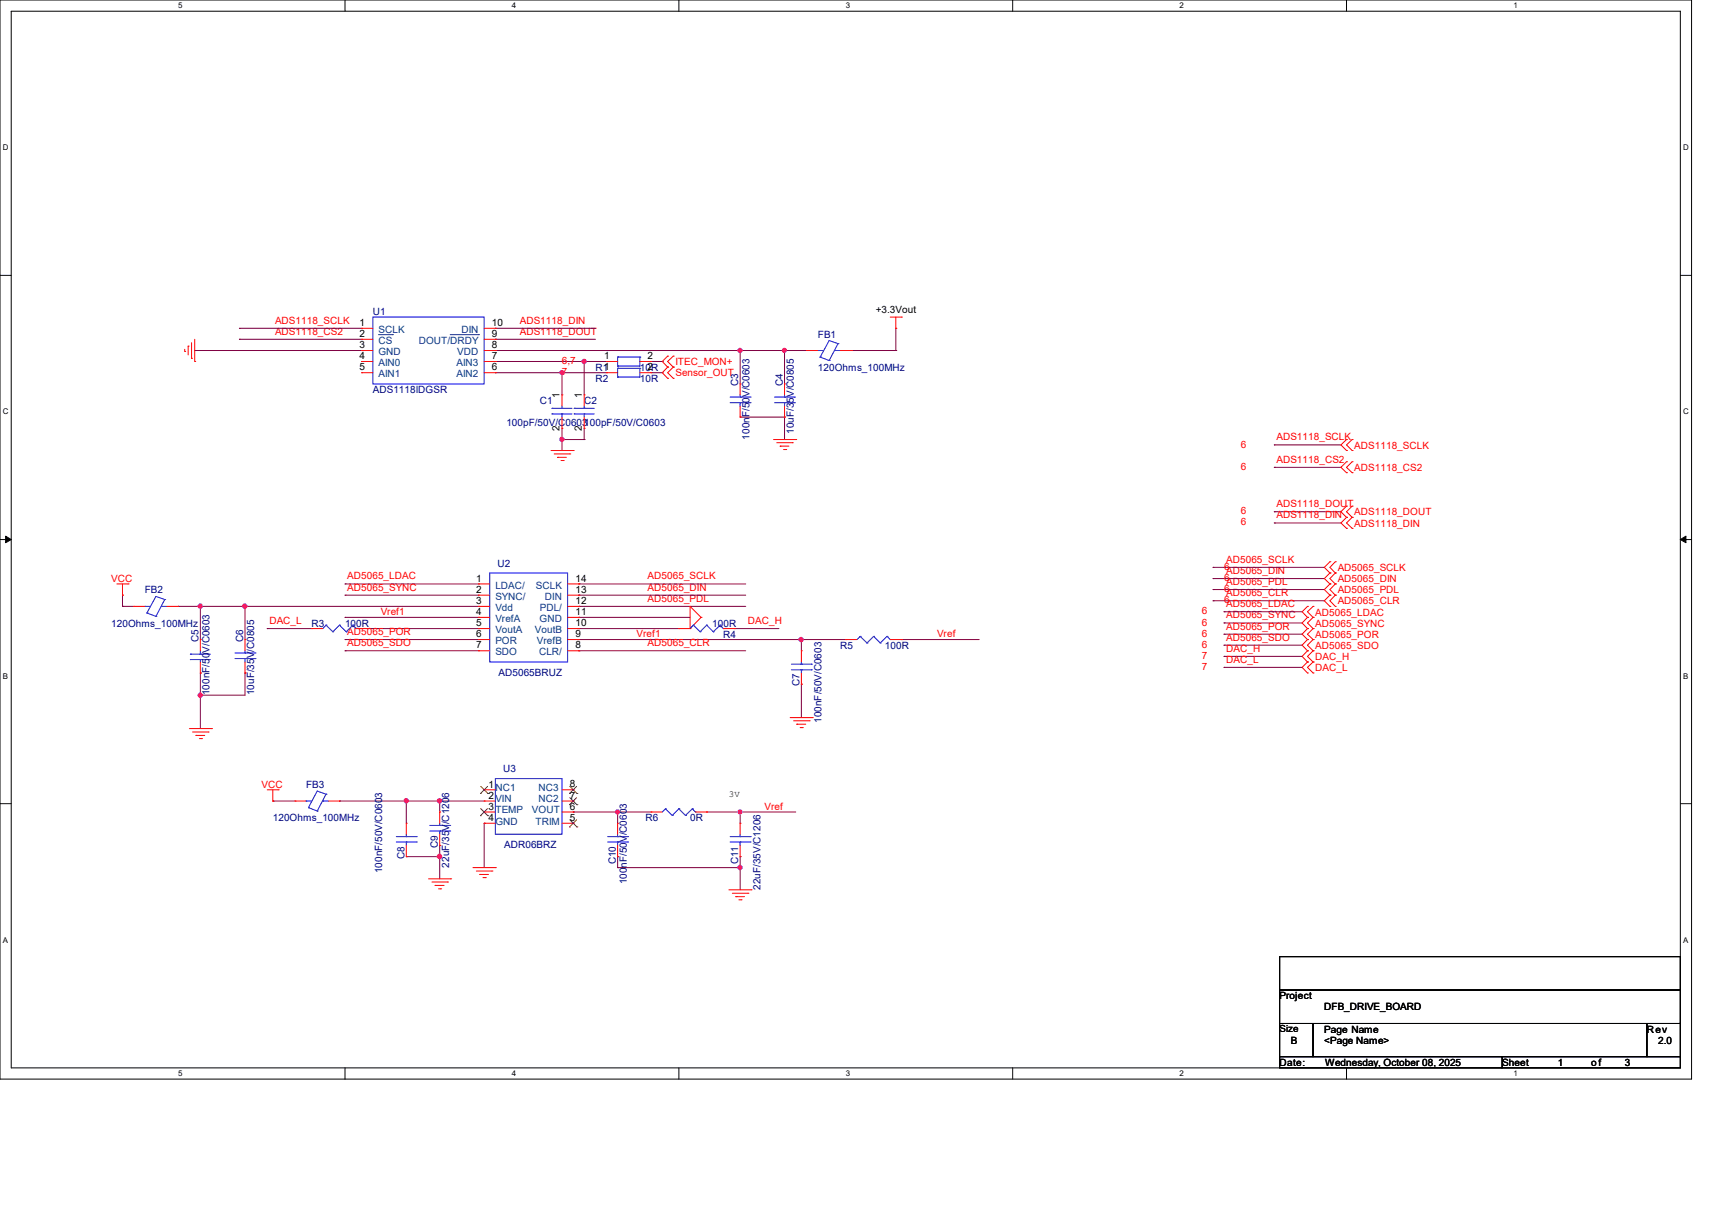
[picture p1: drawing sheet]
<svg xmlns="http://www.w3.org/2000/svg" width="297mm" height="210mm" viewBox="0 0 297 210" stroke-linecap="round" stroke-linejoin="round" font-family="sans-serif">
<g fill="none" stroke="#000" stroke-width=".17">
<path d="M0 0h293.5v187.3h-293.5zM1.9 1.9h289.6v183.4h-289.6zM59.9 0v1.9M117.8 0v1.9M175.7 0v1.9M233.6 0v1.9M0 47.8h1.9M291.5 47.8h2M0 93.6h1.9M1 93l.9 .6-.9 .6zM291.5 93.6l1-.6v1.2zM291.5 93.6h2"/>
<path d="M0 139.5h1.9M291.5 139.5h2M59.9 185.3v2M117.8 185.3v2M175.7 185.3v2M233.6 185.3v2"/>
</g>
<path d="M1 93l.9 .6-.9 .6zM291.5 93.6l1-.6v1.2z" fill="#000"/>
<path d="M70.5 139h.1M70.5 139h5.8" fill="none" stroke="#800040" stroke-width=".17"/>
<circle cx="76.2" cy="139" r=".38" fill="#f0f"/>
<circle cx="76.2" cy="139" r=".38" fill="none" stroke="#f0f" stroke-width=".17"/>
<circle cx="70.5" cy="139" r=".37" fill="#f0f"/>
<circle cx="70.5" cy="139" r=".37" fill="none" stroke="#f0f" stroke-width=".17"/>
<path d="M76.3 139h.1M76.3 139h7.7M70.5 148.7h.1M70.5 148.7h5.8M99.4 140.9h.1M99.4 140.9h13.5M107.1 140.9h.1" fill="none" stroke="#800040" stroke-width=".17"/>
<circle cx="76.2" cy="148.6" r=".38" fill="#f0f"/>
<circle cx="76.2" cy="148.6" r=".38" fill="none" stroke="#f0f" stroke-width=".17"/>
<path d="M107.1 150.6h.1M107.1 150.6h21.3" fill="none" stroke="#800040" stroke-width=".17"/>
<circle cx="128.4" cy="150.6" r=".36" fill="#f0f"/>
<circle cx="128.4" cy="150.6" r=".36" fill="none" stroke="#f0f" stroke-width=".17"/>
<g fill="none" stroke="#800040" stroke-width=".17">
<path d="M42.5 105.2h.1M42.5 105.2h40.5M59.9 101.3h.1M59.9 103.3h.1M59.9 101.3h23.1M59.9 103.3h23.1M47.3 139h.1M47.3 139h3.9M76.3 146.7h.1M76.3 146.7v2M84 142.9h.1M84 142.9v7.7"/>
<path d="M128.4 148.7h.1M128.4 148.7v1.9"/>
</g>
<circle cx="42.5" cy="105.2" r=".38" fill="#f0f"/>
<circle cx="42.5" cy="105.2" r=".38" fill="none" stroke="#f0f" stroke-width=".17"/>
<g fill="none" stroke="#800040" stroke-width=".17">
<path d="M30.9 105.2h.1M30.9 105.2h11.6M34.8 105.2h.1M34.8 105.2v5.8M46.4 109.1h.1M46.4 109.1h7.7M59.9 107.1h.1M59.9 111h.1M59.9 112.9h.1M59.9 107.1h23.1M59.9 111h23.1M59.9 112.9h23.1"/>
<path d="M63.7 109.1h.1M63.7 109.1h19.3M100.4 109.1h.1M100.4 107.1h.1M100.4 105.2h.1M100.4 103.3h.1M100.4 101.3h.1M100.4 107.1h19.3M100.4 109.1h17.4M100.4 105.2h29M100.4 103.3h29M100.4 101.3h29"/>
<path d="M127.4 109.1h.1M127.4 109.1h7.7"/>
</g>
<circle cx="34.7" cy="105.2" r=".37" fill="#f0f"/>
<circle cx="34.7" cy="105.2" r=".37" fill="none" stroke="#f0f" stroke-width=".17"/>
<path d="M42.5 105.2h.1M42.5 116.8h.1M42.5 105.2v5.8M42.5 116.8v3.8h-7.7M34.8 120.6h.1" fill="none" stroke="#800040" stroke-width=".17"/>
<circle cx="34.7" cy="120.7" r=".37" fill="#f0f"/>
<circle cx="34.7" cy="120.7" r=".37" fill="none" stroke="#f0f" stroke-width=".17"/>
<g fill="none" stroke="#800040" stroke-width=".17">
<path d="M21.3 103.3h.1M21.3 105.2h.1M21.3 103.3v1.9M21.3 105.2h1.9M34.8 116.8h.1M34.8 116.8v9.6M100.4 111h.1M100.4 111h38.6M34.8 120.6h.1M58.9 139h.1M58.9 139h11.6M70.5 139h.1"/>
<path d="M70.5 139v3.9M76.3 139h.1M76.3 139v1.9M76.3 148.7h.1M76.3 148.7v3.8M107.1 148.7h.1M107.1 148.7v1.9M122.6 140.9h.1M122.6 140.9h15.4M128.4 140.9h.1M128.4 150.6h.1M128.4 150.6v3.8"/>
</g>
<circle cx="139" cy="111" r=".38" fill="#f0f"/>
<circle cx="139" cy="111" r=".38" fill="none" stroke="#f0f" stroke-width=".17"/>
<path d="M100.4 112.9h.1M100.4 112.9h29M139 111h.1M139 118.7h.1M139 111v1.9M139 118.7v5.8M139 111h7.7M156.4 111h.1M156.4 111h13.5M128.4 140.9h.1M128.4 140.9v2" fill="none" stroke="#800040" stroke-width=".17"/>
<circle cx="128.4" cy="140.9" r=".36" fill="#f0f"/>
<circle cx="128.4" cy="140.9" r=".36" fill="none" stroke="#f0f" stroke-width=".17"/>
<path d="M107.1 140.9h.1M107.1 140.9v2" fill="none" stroke="#800040" stroke-width=".17"/>
<circle cx="107.1" cy="140.9" r=".36" fill="#f0f"/>
<circle cx="107.1" cy="140.9" r=".36" fill="none" stroke="#f0f" stroke-width=".17"/>
<g fill="none" stroke="#800040" stroke-width=".17">
<path d="M155.4 57h.1M155.4 57v3.8M128.4 60.8h.1M128.4 60.8h11.6M136.1 72.4h.1M136.1 60.8h.1M136.1 60.8v5.8M136.1 72.4v3.9M210.4 98.5h.1M210.4 98.5h19.3M210.4 104.3h.1M210.4 102.3h.1"/>
<path d="M210.4 100.4h.1M210.4 104.3h19.3M210.4 102.3h19.3M210.4 100.4h19.3M212.3 108.1h.1M212.3 106.2h.1M212.3 110.1h.1M212.3 112h.1M212.3 113.9h.1M212.3 115.8h.1M212.3 108.1h13.6M212.3 106.2h13.6"/>
<path d="M212.3 110.1h13.6M212.3 112h13.6M212.3 113.9h13.6M212.3 115.8h13.6"/>
</g>
<circle cx="136.1" cy="60.8" r=".36" fill="#f0f"/>
<circle cx="136.1" cy="60.8" r=".36" fill="none" stroke="#f0f" stroke-width=".17"/>
<path d="M85.9 60.8h.1M85.9 60.8h42.5M97.5 64.7h.1M97.5 64.7h7.7M101.3 62.7h.1M101.3 62.7h3.9M128.4 72.4h.1M128.4 60.8h.1M128.4 72.4h7.7M128.4 60.8v5.8" fill="none" stroke="#800040" stroke-width=".17"/>
<circle cx="128.4" cy="60.8" r=".36" fill="#f0f"/>
<circle cx="128.4" cy="60.8" r=".36" fill="none" stroke="#f0f" stroke-width=".17"/>
<g fill="none" stroke="#800040" stroke-width=".17">
<path d="M41.5 58.9h.1M41.5 57h.1M41.5 58.9h21.2M41.5 57h21.2M85.9 58.9h.1M85.9 57h.1M85.9 58.9h17.4M85.9 57h17.4M85.9 64.7h.1M85.9 62.7h.1M85.9 64.7h11.6M85.9 62.7h15.4"/>
<path d="M97.5 64.7h.1M97.5 64.7v3.8"/>
</g>
<circle cx="97.5" cy="64.7" r=".36" fill="#f0f"/>
<circle cx="97.5" cy="64.7" r=".36" fill="none" stroke="#f0f" stroke-width=".17"/>
<path d="M101.3 62.7h.1M101.3 62.7v5.8" fill="none" stroke="#800040" stroke-width=".17"/>
<circle cx="101.3" cy="62.7" r=".38" fill="#f0f"/>
<circle cx="101.3" cy="62.7" r=".38" fill="none" stroke="#f0f" stroke-width=".17"/>
<path d="M33.8 60.8h.1M33.8 60.8h28.9M97.5 78.2h.1M97.5 76.3h.1M97.5 76.3v1.9M97.5 76.3h3.8" fill="none" stroke="#800040" stroke-width=".17"/>
<circle cx="97.5" cy="76.2" r=".37" fill="#f0f"/>
<circle cx="97.5" cy="76.2" r=".37" fill="none" stroke="#f0f" stroke-width=".17"/>
<g fill="none" stroke="#800040" stroke-width=".17">
<path d="M97.5 76.3h.1M97.5 74.3v2M101.3 76.3h.1M101.3 74.3v2M112.9 64.7h2M112.9 62.7h2M114.9 64.7h.1M114.9 62.7h.1M147.7 60.8h7.7M155.4 60.8h.1M221.1 77.2h.1M221.1 77.2h11.5"/>
<path d="M221.1 88.8h.1M221.1 81.1h.1M221.1 90.8h.1M221.1 88.8h11.5M221.1 81.1h11.5M221.1 90.8h11.5"/>
</g>
<g fill="none" stroke="#f00" stroke-width=".17">
<path d="M33.2 59.5v2.7M33.8 58.9v3.8M62.7 57h.1M62.7 58.9h.1M62.7 57h2M62.7 58.9h2M84 57h1.9M84 58.9h1.9M85.9 58.9h.1M85.9 57h.1M154.4 55h2M155.4 57h.1"/>
<path d="M155.4 55v2M156.4 55h.1M32 61h.1M32 60.6v.4M32.6 60.1h.1M32.6 60.1v1.5M33.2 62.2h.1M33.8 62.7h.1M62.7 60.8h.1M62.7 62.7h.1M62.7 64.7h.1M62.7 62.7h2"/>
<path d="M62.7 64.7h2M62.7 60.8h2M84 62.7h1.9M84 64.7h1.9M84 60.8h1.9M85.9 62.7h.1M85.9 60.8h.1M85.9 64.7h.1M95.6 78.2h3.8M96.1 78.8h2.7M96.7 79.4h.1M96.7 79.4h1.6"/>
<path d="M97.3 79.9h.4M97.5 68.5h.1M97.5 74.3h.1M97.5 68.5v2M97.5 72.4v1.9M97.7 79.9h.1M98.8 78.8h.1M99.4 78.2h.1M101.3 68.5h.1M101.3 74.3h.1M101.3 68.5v2M101.3 72.4v1.9"/>
<path d="M105.2 62.7h.1M105.2 64.7h.1M105.2 62.7h1.9M105.2 64.7h1.9M111 62.7h1.9M111 64.7h1.9M112.9 62.7h.1M112.9 64.7h.1M115.8 63.7h.1M115.8 65.7h.1M115.8 61.8h.1M115.8 63.7l-.9 1 .9 1"/>
<path d="M115.8 61.8l-.9 .9 .9 1M116.8 65.7h.1M116.8 63.7h.1M116.8 61.8h.1M116.8 63.7l-1 1 1 1M116.8 61.8l-1 .9 1 1M128.4 66.6h.1M128.4 72.4h.1M128.4 66.6v1.9M128.4 70.5v1.9M134.2 76.3h3.8M134.7 76.8h2.8"/>
<path d="M135.3 77.4h.1M135.3 77.4h1.6M135.9 78h.4M136.1 66.6h.1M136.1 72.4h.1M136.1 66.6v1.9M136.1 70.5v1.9M136.3 78h.1M137.5 76.8h.1M138 76.3h.1M140 60.8h.1M140 60.8h1.9"/>
<path d="M145.8 60.8h1.9M147.7 60.8h.1M233.6 76.3h.1M233.6 78.2h.1M233.6 76.3l-1 .9 1 1M234.6 78.2h.1M234.6 76.3h.1M234.6 76.3l-1 .9 1 1M230.7 97.5h.1M230.7 99.4h.1M230.7 97.5l-1 1 1 .9M230.7 99.4l-1 1 1 .9"/>
<path d="M231.6 99.4h.1M231.6 97.5h.1M231.6 97.5l-.9 1 .9 .9M231.6 99.4l-.9 1 .9 .9M233.6 87.8h.1M233.6 89.8h.1M233.6 91.7h.1M233.6 80.1h.1M233.6 82h.1M233.6 87.8l-1 1 1 1M233.6 89.8l-1 1 1 .9M233.6 80.1l-1 1 1 .9"/>
<path d="M234.6 89.8h.1M234.6 87.8h.1M234.6 91.7h.1M234.6 82h.1M234.6 80.1h.1M234.6 87.8l-1 1 1 1M234.6 89.8l-1 1 1 .9M234.6 80.1l-1 1 1 .9M20.3 101.3h1.9M21.3 103.3h.1M21.3 101.3v2M22.2 101.3h.1"/>
<path d="M23.2 105.2h.1M23.2 105.2h1.9M29 105.2h1.9M30.9 105.2h.1M34.8 116.8h.1M34.8 111h.1M34.8 111v1.9M34.8 114.9v1.9M42.5 111h.1M42.5 116.8h.1M42.5 111v1.9M42.5 114.9v1.9"/>
<path d="M54.1 109.1h.1M54.1 109.1h1.9M61.8 109.1h1.9M63.7 109.1h.1M83 101.3h.1M83 103.3h.1M83 105.2h.1M83 107.1h.1M83 109.1h.1M83 111h.1M83 112.9h.1M83 101.3h2"/>
<path d="M83 111h2M83 105.2h2M83 109.1h2M83 103.3h2M83 107.1h2M83 112.9h2M98.5 101.3h1.9M98.5 111h1.9M98.5 105.2h1.9M98.5 109.1h1.9M98.5 103.3h1.9M98.5 107.1h1.9"/>
<path d="M98.5 112.9h1.9M100.4 112.9h.1M100.4 111h.1M100.4 109.1h.1M100.4 107.1h.1M100.4 105.2h.1M100.4 103.3h.1M100.4 101.3h.1M117.8 109.1h.1M117.8 109.1h1.9M119.7 105.2h.1M119.7 109.1h.1"/>
<path d="M119.7 105.2v3.9M119.7 105.2l1.9 1.9M121.6 107.1h.1M121.6 107.1l-1.9 2M125.5 109.1h1.9M127.4 109.1h.1M139 112.9h.1M139 118.7h.1M139 112.9v2M139 116.8v1.9M146.7 111h.1M146.7 111h2"/>
<path d="M154.4 111h2M156.4 111h.1M226.8 112.9h.1M226.8 114.9h.1M226.8 116.8h.1M226.8 105.2h.1M226.8 107.1h.1M226.8 109.1h.1M226.8 111h.1M226.8 112.9l-.9 1 .9 1M226.8 114.9l-.9 .9 .9 1M226.8 105.2l-.9 1 .9 .9"/>
<path d="M226.8 107.1l-.9 1 .9 1M226.8 109.1l-.9 1 .9 .9M226.8 111l-.9 1 .9 .9M227.8 114.9h.1M227.8 112.9h.1M227.8 116.8h.1M227.8 107.1h.1M227.8 105.2h.1M227.8 109.1h.1M227.8 111h.1M227.8 112.9l-1 1 1 1M227.8 114.9l-1 .9 1 1"/>
<path d="M227.8 105.2l-1 1 1 .9M227.8 107.1l-1 1 1 1M227.8 109.1l-1 1 1 .9M227.8 111l-1 1 1 .9M230.7 101.3h.1M230.7 103.3h.1M230.7 105.2h.1M230.7 101.3l-1 1 1 1M230.7 103.3l-1 1 1 .9M231.6 101.3h.1M231.6 103.3h.1M231.6 105.2h.1"/>
<path d="M231.6 101.3l-.9 1 .9 1M231.6 103.3l-.9 1 .9 .9M32.9 126.4h3.8M33.4 127h2.7M34 127.6h.1M34 127.6h1.5M34.6 128.2h.4M35 128.2h.1M36.1 127h.1M36.7 126.4h.1M46.4 137.1h1.9M47.3 139h.1"/>
<path d="M47.3 137.1v1.9M48.3 137.1h.1M51.2 139h.1M51.2 139h1.9M57 139h1.9M58.9 139h.1M84 137.1h.1M84 139h.1M84 137.1h1.9M84 139h1.9M97.5 137.1h1.9M97.5 139h1.9"/>
<path d="M99.4 139h.1M99.4 137.1h.1M137.1 124.5h3.8M137.7 125.1h2.7M138.2 125.7h.1M138.2 125.7h1.6M138.8 126.3h.4M139.2 126.3h.1M140.4 125.1h.1M140.9 124.5h.1M70.5 142.9h.1M70.5 148.7h.1"/>
<path d="M70.5 142.9v1.9M70.5 146.7v2M74.3 152.5h3.9M74.9 153.1h2.7M75.5 153.7h.1M75.5 153.7h1.5M76.1 154.3h.4M76.3 140.9h.1M76.3 146.7h.1M76.3 140.9v2M76.3 144.8v1.9M76.5 154.3h.1"/>
<path d="M77.6 153.1h.1M78.2 152.5h.1M82 150.6h3.9M82.6 151.2h2.7M83.2 151.8h.1M83.2 151.8h1.6M83.8 152.3h.4M84 140.9h.1M84 142.9h.1M84 140.9h1.9M84 142.9h1.9M84.2 152.3h.1"/>
<path d="M85.3 151.2h.1M85.9 150.6h.1M97.5 140.9h1.9M97.5 142.9h1.9M99.4 142.9h.1M99.4 140.9h.1M107.1 142.9h.1M107.1 148.7h.1M107.1 142.9v1.9M107.1 146.7v2M112.9 140.9h.1M112.9 140.9h2"/>
<path d="M120.6 140.9h2M122.6 140.9h.1M126.4 154.4h3.9M127 155h2.8M127.6 155.6h.1M127.6 155.6h1.6M128.2 156.2h.4M128.4 142.9h.1M128.4 148.7h.1M128.4 142.9v1.9M128.4 146.7v2M128.6 156.2h.1"/>
<path d="M129.8 155h.1M130.3 154.4h.1"/>
</g>
<path d="M222 166h69.5v5.8h-69.5zM222 171.8h69.5v5.8h-69.5zM222 177.6h5.8v5.8h-5.8zM227.8 177.6h57.9v5.8h-57.9zM285.7 177.6h5.8v5.8h-5.8zM222 183.4h38.6v1.9h-38.6zM260.6 183.4h30.9v1.9h-30.9z" fill="none" stroke="#000" stroke-width=".17"/>
<g fill="none" stroke="#00f" stroke-width=".17">
<path d="M64.7 55h19.3v11.6h-19.3zM145.4 59.6h.1M145.4 59.6l-1.6-.5-1.5 2.9M145.4 59.6l-1.6 3M95.8 71.8h.1M95.8 70.9h.1M95.8 71.8h3.4M95.8 70.9h3.4M97.5 70.9h.1M97.5 71.8h.1M97.5 70.5v.4M97.5 71.8v.6"/>
<path d="M99.6 71.8h.1M99.6 70.9h.1M99.6 71.8h3.5M99.6 70.9h3.5M101.3 70.9h.1M101.3 71.8h.1M101.3 70.5v.4M101.3 71.8v.6M107.1 63.5h.1M107.1 62h.1M107.1 65.4h.1M107.1 63.9h.1"/>
<path d="M107.1 62v1.5M107.1 63.9v1.5M107.1 62h3.9M107.1 63.9h3.9M111 62h.1M111 63.9h.1M111 62v1.5h-3.9M111 63.9v1.5h-3.9M126.7 69.9h3.4M126.7 68.9h3.4M128.4 68.9h.1M128.4 69.9h.1"/>
<path d="M128.4 68.5v.4M128.4 69.9v.6M130.1 69.9h.1M130.1 68.9h.1M134.4 69.9h3.4M134.4 68.9h3.4M136.1 68.9h.1M136.1 69.9h.1M136.1 68.5v.4M136.1 69.9v.6M137.8 69.9h.1M137.8 68.9h.1"/>
<path d="M141.9 60.8h.1M141.9 60.8h1M142.3 62h.1M142.3 62l1.5 .6M143.8 62.6h.1M144.8 60.8h.1M144.8 60.8h1M85 99.4h13.5v15.5h-13.5zM25.1 105.2h.1M25.1 105.2h1M25.5 106.4h.1M25.5 106.4l1.6 .6"/>
<path d="M27.1 107h.1M28 105.2h.1M28 105.2h1M28.6 104.1h.1M28.6 104.1l-1.5-.6-1.6 2.9M28.6 104.1l-1.5 2.9M33 113.5h.1M33 114.5h.1M33 113.5h3.5M33 114.5h3.5M34.8 114.5h.1M34.8 113.5h.1"/>
<path d="M34.8 112.9v.6M34.8 114.5v.4M40.8 114.3h3.4M40.8 113.3h3.4M42.5 113.3h.1M42.5 114.3h.1M42.5 112.9v.4M42.5 114.3v.6M44.2 114.3h.1M44.2 113.3h.1M56.6 108.5h.1M56.6 108.5l-.6 .6"/>
<path d="M56.6 108.5l1.1 1.1M57.7 109.6h.1M58.9 108.5h.1M58.9 108.5l-1.2 1.1M58.9 108.5l1.2 1.1M60.1 109.6h.1M61.2 108.5h.1M61.2 108.5l-1.1 1.1M61.2 108.5l.6 .6M61.8 109.1h.1M120.3 108.5h.1M120.3 108.5l-.6 .6"/>
<path d="M120.3 108.5l1.2 1.1M121.5 109.6h.1M122.6 108.5h.1M122.6 108.5l-1.1 1.1M122.6 108.5l1.1 1.1M123.7 109.6h.1M124.9 108.5h.1M124.9 108.5l-1.2 1.1M124.9 108.5l.6 .6M125.5 109.1h.1M137.3 116.2h3.5M137.3 115.3h3.5"/>
<path d="M139 115.3h.1M139 116.2h.1M139 114.9v.4M139 116.2v.6M140.8 116.2h.1M140.8 115.3h.1M149.2 110.4h.1M149.2 110.4l-.5 .6M149.2 110.4l1.2 1.2M150.4 111.6h.1M151.6 110.4h.1M151.6 110.4l-1.2 1.2"/>
<path d="M151.6 110.4l1.1 1.2M152.7 111.6h.1M153.9 110.4h.1M153.9 110.4l-1.2 1.2M153.9 110.4l.5 .6M154.4 111h.1M53.1 139h.1M53.1 139h1M56 139h.1M56 139h1M56.6 137.8h.1M56.6 137.8l-1.6-.5-1.5 2.9"/>
<path d="M56.6 137.8l-1.6 3M85.9 135.1h11.6v9.7h-11.6zM53.5 140.2h.1M53.5 140.2l1.5 .6M55 140.8h.1M68.7 146.1h3.5M68.7 145.2h3.5M70.5 145.2h.1M70.5 146.1h.1M70.5 144.8v.4M70.5 146.1v.6M72.2 146.1h.1"/>
<path d="M72.2 145.2h.1M74.5 144.2h3.5M74.5 143.3h3.5M76.3 143.3h.1M76.3 144.2h.1M76.3 142.9v.4M76.3 144.2v.6M78 144.2h.1M78 143.3h.1M105.4 146.1h3.5M105.4 145.2h3.5M107.1 145.2h.1"/>
<path d="M107.1 146.1h.1M107.1 144.8v.4M107.1 146.1v.6M108.9 146.1h.1M108.9 145.2h.1M115.4 140.4h.1M115.4 140.4l-.5 .5M115.4 140.4l1.2 1.1M116.6 141.5h.1M117.8 140.4h.1M117.8 140.4l-1.2 1.1M117.8 140.4l1.1 1.1"/>
<path d="M118.9 141.5h.1M120.1 140.4h.1M120.1 140.4l-1.2 1.1M120.1 140.4l.5 .5M120.6 140.9h.1M126.7 146.1h3.4M126.7 145.2h3.4M128.4 145.2h.1M128.4 146.1h.1M128.4 144.8v.4M128.4 146.1v.6M130.1 146.1h.1"/>
<path d="M130.1 145.2h.1"/>
</g>
<g fill="none" stroke="#804000" stroke-width=".17">
<path d="M83.4 137.7h.1M83.4 136.5l1.2 1.2M84.6 136.5l-1.2 1.2M84.6 137.7h.1M98.8 139.7h.1M98.8 137.7h.1M98.8 138.4l1.3 1.3M98.8 136.5l1.3 1.2M100 138.4l-1.2 1.3M100 136.5l-1.2 1.2M100.1 139.7h.1M100.1 137.7h.1"/>
<path d="M83.4 141.6h.1M83.4 140.3l1.2 1.3M84.6 140.3l-1.2 1.3M84.6 141.6h.1M98.8 143.5h.1M98.8 142.3l1.3 1.2M100 142.3l-1.2 1.2M100.1 143.5h.1"/>
</g>
<path d="M65.7 58.1h2.4M68.1 58.1h.1M78.1 58.1h4.9M83 58.1h.1" fill="none" stroke="#004080" stroke-width=".17"/>
<circle cx="76.2" cy="139" r=".38" fill="#f0f"/>
<circle cx="76.2" cy="139" r=".38" fill="none" stroke="#f0f" stroke-width=".17"/>
<circle cx="70.5" cy="139" r=".37" fill="#f0f"/>
<circle cx="70.5" cy="139" r=".37" fill="none" stroke="#f0f" stroke-width=".17"/>
<circle cx="76.2" cy="148.6" r=".38" fill="#f0f"/>
<circle cx="76.2" cy="148.6" r=".38" fill="none" stroke="#f0f" stroke-width=".17"/>
<circle cx="128.4" cy="150.6" r=".36" fill="#f0f"/>
<circle cx="128.4" cy="150.6" r=".36" fill="none" stroke="#f0f" stroke-width=".17"/>
<circle cx="42.5" cy="105.2" r=".38" fill="#f0f"/>
<circle cx="42.5" cy="105.2" r=".38" fill="none" stroke="#f0f" stroke-width=".17"/>
<circle cx="34.7" cy="105.2" r=".37" fill="#f0f"/>
<circle cx="34.7" cy="105.2" r=".37" fill="none" stroke="#f0f" stroke-width=".17"/>
<circle cx="34.7" cy="120.7" r=".37" fill="#f0f"/>
<circle cx="34.7" cy="120.7" r=".37" fill="none" stroke="#f0f" stroke-width=".17"/>
<circle cx="139" cy="111" r=".38" fill="#f0f"/>
<circle cx="139" cy="111" r=".38" fill="none" stroke="#f0f" stroke-width=".17"/>
<circle cx="128.4" cy="140.9" r=".36" fill="#f0f"/>
<circle cx="128.4" cy="140.9" r=".36" fill="none" stroke="#f0f" stroke-width=".17"/>
<circle cx="107.1" cy="140.9" r=".36" fill="#f0f"/>
<circle cx="107.1" cy="140.9" r=".36" fill="none" stroke="#f0f" stroke-width=".17"/>
<circle cx="136.1" cy="60.8" r=".36" fill="#f0f"/>
<circle cx="136.1" cy="60.8" r=".36" fill="none" stroke="#f0f" stroke-width=".17"/>
<circle cx="128.4" cy="60.8" r=".36" fill="#f0f"/>
<circle cx="128.4" cy="60.8" r=".36" fill="none" stroke="#f0f" stroke-width=".17"/>
<circle cx="97.5" cy="64.7" r=".36" fill="#f0f"/>
<circle cx="97.5" cy="64.7" r=".36" fill="none" stroke="#f0f" stroke-width=".17"/>
<circle cx="101.3" cy="62.7" r=".38" fill="#f0f"/>
<circle cx="101.3" cy="62.7" r=".38" fill="none" stroke="#f0f" stroke-width=".17"/>
<circle cx="97.5" cy="76.2" r=".37" fill="#f0f"/>
<circle cx="97.5" cy="76.2" r=".37" fill="none" stroke="#f0f" stroke-width=".17"/>
<g font-size="1.7" fill="#f00">
<text x="47.7" y="58.1">ADS1118_CS2</text>
<text x="47.7" y="56.2">ADS1118_SCLK</text>
<text x="90.2" y="58.1">ADS1118_DOUT</text>
<text x="90.2" y="56.2">ADS1118_DIN</text>
<text x="97.5" y="65.2">7</text>
<text x="97.5" y="63.2">6,7</text>
<text x="117.2" y="65.3">Sensor_OUT</text>
<text x="117.2" y="63.4">ITEC_MON+</text>
<text x="215.3" y="77.7">6</text>
<text x="221.4" y="76.4">ADS1118_SCLK</text>
<text x="234.9" y="77.9">ADS1118_SCLK</text>
<text x="215.3" y="81.5">6</text>
<text x="221.4" y="80.3">ADS1118_CS2</text>
<text x="234.9" y="81.7">ADS1118_CS2</text>
<text x="215.3" y="89.3">6</text>
<text x="221.4" y="88">ADS1118_DOUT</text>
<text x="221.4" y="90">ADS1118_DIN</text>
<text x="234.9" y="89.5">ADS1118_DOUT</text>
<text x="215.3" y="91.2">6</text>
<text x="234.9" y="91.4">ADS1118_DIN</text>
<text x="19.3" y="101">VCC</text>
<text x="60.2" y="100.5">AD5065_LDAC</text>
<text x="112.4" y="100.5">AD5065_SCLK</text>
<text x="212.3" y="98.9">6</text>
<text x="212.3" y="100.8">6</text>
<text x="212.7" y="101.5">AD5065_PDL</text>
<text x="212.7" y="99.6">AD5065_DIN</text>
<text x="212.7" y="97.7">AD5065_SCLK</text>
<text x="232.1" y="99.1">AD5065_SCLK</text>
<text x="232.1" y="101">AD5065_DIN</text>
<text x="60.2" y="102.5">AD5065_SYNC</text>
<text x="66" y="106.8">Vref1</text>
<text x="112.4" y="104.4">AD5065_PDL</text>
<text x="112.4" y="102.5">AD5065_DIN</text>
<text x="208.5" y="106.6">6</text>
<text x="212.3" y="102.8">6</text>
<text x="212.3" y="104.7">6</text>
<text x="212.7" y="103.5">AD5065_CLR</text>
<text x="212.7" y="107.3">AD5065_SYNC</text>
<text x="212.7" y="105.4">AD5065_LDAC</text>
<text x="228.2" y="106.8">AD5065_LDAC</text>
<text x="232.1" y="103">AD5065_PDL</text>
<text x="232.1" y="104.9">AD5065_CLR</text>
<text x="46.7" y="108.3">DAC_L</text>
<text x="60.2" y="110.2">AD5065_POR</text>
<text x="60.2" y="112.1">AD5065_SDO</text>
<text x="110.4" y="110.6">Vref1</text>
<text x="112.4" y="112.1">AD5065_CLR</text>
<text x="129.8" y="108.3">DAC_H</text>
<text x="162.6" y="110.6">Vref</text>
<text x="208.5" y="108.6">6</text>
<text x="208.5" y="110.5">6</text>
<text x="208.5" y="112.4">6</text>
<text x="212.7" y="109.3">AD5065_POR</text>
<text x="212.7" y="111.2">AD5065_SDO</text>
<text x="212.7" y="113.1">DAC_H</text>
<text x="228.2" y="108.8">AD5065_SYNC</text>
<text x="228.2" y="110.7">AD5065_POR</text>
<text x="228.2" y="112.6">AD5065_SDO</text>
<text x="208.5" y="114.3">7</text>
<text x="208.5" y="116.3">7</text>
<text x="212.7" y="115">DAC_L</text>
<text x="228.2" y="114.6">DAC_H</text>
<text x="228.2" y="116.5">DAC_L</text>
<text x="45.4" y="136.7">VCC</text>
<text x="132.6" y="140.5">Vref</text>
</g>
<g font-size="1.7">
<text x="62.4" y="56.6">1</text>
<text x="62.4" y="58.5">2</text>
<text x="85.3" y="58.5">9</text>
<text x="85.3" y="56.6">10</text>
<text x="151.9" y="54.3">+3.3Vout</text>
<text x="62.4" y="60.4">3</text>
<text x="62.4" y="62.3">4</text>
<text x="62.4" y="64.3">5</text>
<text x="85.3" y="62.3">7</text>
<text x="85.3" y="60.4">8</text>
<text x="85.3" y="64.3">6</text>
<text x="104.8" y="62.3">1</text>
<text x="112.4" y="62.3">2</text>
<text x="97.1" y="69.1" transform="rotate(-90 97.1 69.1)">1</text>
<text x="100.9" y="69.1" transform="rotate(-90 100.9 69.1)">1</text>
<text x="97.1" y="74.7" transform="rotate(-90 97.1 74.7)">2</text>
<text x="100.9" y="74.7" transform="rotate(-90 100.9 74.7)">2</text>
<text x="82.6" y="100.9">1</text>
<text x="99.8" y="100.9">14</text>
<text x="82.6" y="102.9">2</text>
<text x="82.6" y="104.8">3</text>
<text x="82.6" y="106.7">4</text>
<text x="99.8" y="106.7">11</text>
<text x="99.8" y="104.8">12</text>
<text x="99.8" y="102.9">13</text>
<text x="82.6" y="108.7">5</text>
<text x="82.6" y="110.6">6</text>
<text x="82.6" y="112.5">7</text>
<text x="99.8" y="112.5">8</text>
<text x="99.8" y="110.6">9</text>
<text x="99.8" y="108.7">10</text>
<text x="84.8" y="136.7">1</text>
<text x="98.8" y="136.7">8</text>
<text x="84.8" y="138.7">2</text>
<text x="84.8" y="140.6">3</text>
<text x="84.8" y="142.5">4</text>
<text x="98.8" y="142.5">5</text>
<text x="98.8" y="140.5">6</text>
<text x="98.8" y="138.6">7</text>
<text x="222" y="173.4">Project</text>
<text x="222" y="179.2">Size</text>
<text x="229.7" y="179.2">Page Name</text>
<text x="229.7" y="175.3">DFB_DRIVE_BOARD</text>
<text x="285.7" y="179.2">Rev</text>
<text x="222" y="185">Date:</text>
<text x="223.9" y="181.1">B</text>
<text x="229.7" y="181.1">&lt;Page Name&gt;</text>
<text x="229.9" y="185">Wednesday, October 08, 2025</text>
<text x="260.6" y="185">Sheet</text>
<text x="270.3" y="185">1</text>
<text x="276.1" y="185">of</text>
<text x="281.9" y="185">3</text>
<text x="287.7" y="181.1">2.0</text>
</g>
<g font-size="1.7" fill="#000080">
<text x="64.7" y="54.7">U1</text>
<text x="141.9" y="58.6">FB1</text>
<text x="103.3" y="64.3">R11</text>
<text x="111" y="64.3">102R</text>
<text x="141.9" y="64.3">120Ohms_100MHz</text>
<text x="64.7" y="68.2">ADS1118IDGSR</text>
<text x="93.6" y="70.1">C1</text>
<text x="101.3" y="70.1">C2</text>
<text x="103.3" y="66.3">R2</text>
<text x="111" y="66.3">10R</text>
<text x="128.1" y="67" transform="rotate(-90 128.1 67)">C3</text>
<text x="130" y="69.9" transform="rotate(-90 130 69.9)">0</text>
<text x="130" y="68.9" transform="rotate(-90 130 68.9)">V/C0603</text>
<text x="135.8" y="67" transform="rotate(-90 135.8 67)">C4</text>
<text x="137.7" y="69.9" transform="rotate(-90 137.7 69.9)">5</text>
<text x="137.7" y="68.9" transform="rotate(-90 137.7 68.9)">V/C0805</text>
<text x="87.8" y="74">100pF/50V/C0603100pF/50V/C0603</text>
<text x="130" y="76.3" transform="rotate(-90 130 76.3)">100n</text>
<text x="130" y="72.4" transform="rotate(-90 130 72.4)">F/5</text>
<text x="137.7" y="75.3" transform="rotate(-90 137.7 75.3)">10uF/3</text>
<text x="86.3" y="98.3">U2</text>
<text x="25.1" y="103">FB2</text>
<text x="19.3" y="108.8">120Ohms_100MHz</text>
<text x="34.5" y="111.4" transform="rotate(-90 34.5 111.4)">C5</text>
<text x="36.4" y="113.3" transform="rotate(-90 36.4 113.3)">V/C0603</text>
<text x="42.2" y="111.4" transform="rotate(-90 42.2 111.4)">C6</text>
<text x="44.1" y="113.1" transform="rotate(-90 44.1 113.1)">/C0805</text>
<text x="54.1" y="108.8">R3</text>
<text x="59.9" y="108.8">100R</text>
<text x="123.6" y="108.8">100R</text>
<text x="125.5" y="110.7">R4</text>
<text x="145.8" y="112.6">R5</text>
<text x="153.5" y="112.6">100R</text>
<text x="36.4" y="114.3" transform="rotate(-90 36.4 114.3)">0</text>
<text x="44.1" y="114.3" transform="rotate(-90 44.1 114.3)">V</text>
<text x="86.5" y="117.3">AD5065BRUZ</text>
<text x="138.7" y="119.1" transform="rotate(-90 138.7 119.1)">C7</text>
<text x="36.4" y="120.6" transform="rotate(-90 36.4 120.6)">100nF/5</text>
<text x="44.1" y="120.6" transform="rotate(-90 44.1 120.6)">10uF/35</text>
<text x="142.5" y="125.5" transform="rotate(-90 142.5 125.5)">100nF/50V/C0603</text>
<text x="53.1" y="136.7">FB3</text>
<text x="87.3" y="134.1">U3</text>
<text x="47.3" y="142.5">120Ohms_100MHz</text>
<text x="77.9" y="143" transform="rotate(-90 77.9 143)">/C1206</text>
<text x="112" y="142.5">R6</text>
<text x="119.7" y="142.5">0R</text>
<text x="70.1" y="149.1" transform="rotate(-90 70.1 149.1)">C8</text>
<text x="75.9" y="147.1" transform="rotate(-90 75.9 147.1)">C9</text>
<text x="77.9" y="144.2" transform="rotate(-90 77.9 144.2)">V</text>
<text x="87.5" y="147.2">ADR06BRZ</text>
<text x="108.8" y="146.1" transform="rotate(-90 108.8 146.1)">V</text>
<text x="108.8" y="145" transform="rotate(-90 108.8 145)">/C0603</text>
<text x="66.3" y="151.6" transform="rotate(-90 66.3 151.6)">100nF/50V/C0603</text>
<text x="77.9" y="150.6" transform="rotate(-90 77.9 150.6)">22uF/35</text>
<text x="106.8" y="150" transform="rotate(-90 106.8 150)">C10</text>
<text x="108.8" y="153.5" transform="rotate(-90 108.8 153.5)">100</text>
<text x="108.8" y="150.6" transform="rotate(-90 108.8 150.6)">nF/50</text>
<text x="128.1" y="150" transform="rotate(-90 128.1 150)">C11</text>
<text x="131.9" y="154.4" transform="rotate(-90 131.9 154.4)">22uF/35V/C1206</text>
</g>
<g font-size="1.7" fill="#004080">
<text x="65.7" y="57.8">SCLK</text>
<text x="65.7" y="59.7">CS</text>
<text x="72.6" y="59.7">DOUT/DRDY</text>
<text x="80.1" y="57.8">DIN</text>
<text x="65.7" y="61.6">GND</text>
<text x="65.7" y="63.5">AIN0</text>
<text x="65.7" y="65.5">AIN1</text>
<text x="79.2" y="63.5">AIN3</text>
<text x="79.2" y="65.5">AIN2</text>
<text x="79.3" y="61.6">VDD</text>
<text x="85.9" y="102.2">LDAC/</text>
<text x="85.9" y="104.1">SYNC/</text>
<text x="85.9" y="106">Vdd</text>
<text x="85.9" y="107.9">VrefA</text>
<text x="93" y="102.2">SCLK</text>
<text x="93.6" y="107.9">GND</text>
<text x="93.6" y="106">PDL/</text>
<text x="94.5" y="104.1">DIN</text>
<text x="85.9" y="109.9">VoutA</text>
<text x="85.9" y="111.8">POR</text>
<text x="85.9" y="113.7">SDO</text>
<text x="92.8" y="109.9">VoutB</text>
<text x="93.1" y="111.8">VrefB</text>
<text x="93.5" y="113.7">CLR/</text>
<text x="85.9" y="137.3">NC1</text>
<text x="93.4" y="137.3">NC3</text>
<text x="85.9" y="139.3">VIN</text>
<text x="85.9" y="141.2">TEMP</text>
<text x="85.9" y="143.1">GND</text>
<text x="92.3" y="141.2">VOUT</text>
<text x="92.9" y="143.1">TRIM</text>
<text x="93.4" y="139.3">NC2</text>
</g>
<text font-size="1.6" x="126.4" y="138.3">3V</text>
<g font-size="1.4">
<text x="30.9" y="1.4">5</text>
<text x="88.8" y="1.4">4</text>
<text x="146.7" y="1.4">3</text>
<text x="204.6" y="1.4">2</text>
<text x="262.6" y="1.4">1</text>
<text x=".5" y="26.1">D</text>
<text x="292" y="26.1">D</text>
<text x=".5" y="71.9">C</text>
<text x="292" y="71.9">C</text>
<text x=".5" y="117.8">B</text>
<text x="292" y="117.8">B</text>
<text x=".5" y="163.6">A</text>
<text x="292" y="163.6">A</text>
<text x="30.9" y="186.8">5</text>
<text x="88.8" y="186.8">4</text>
<text x="146.7" y="186.8">3</text>
<text x="204.6" y="186.8">2</text>
<text x="262.6" y="186.8">1</text>
</g>
</svg>
